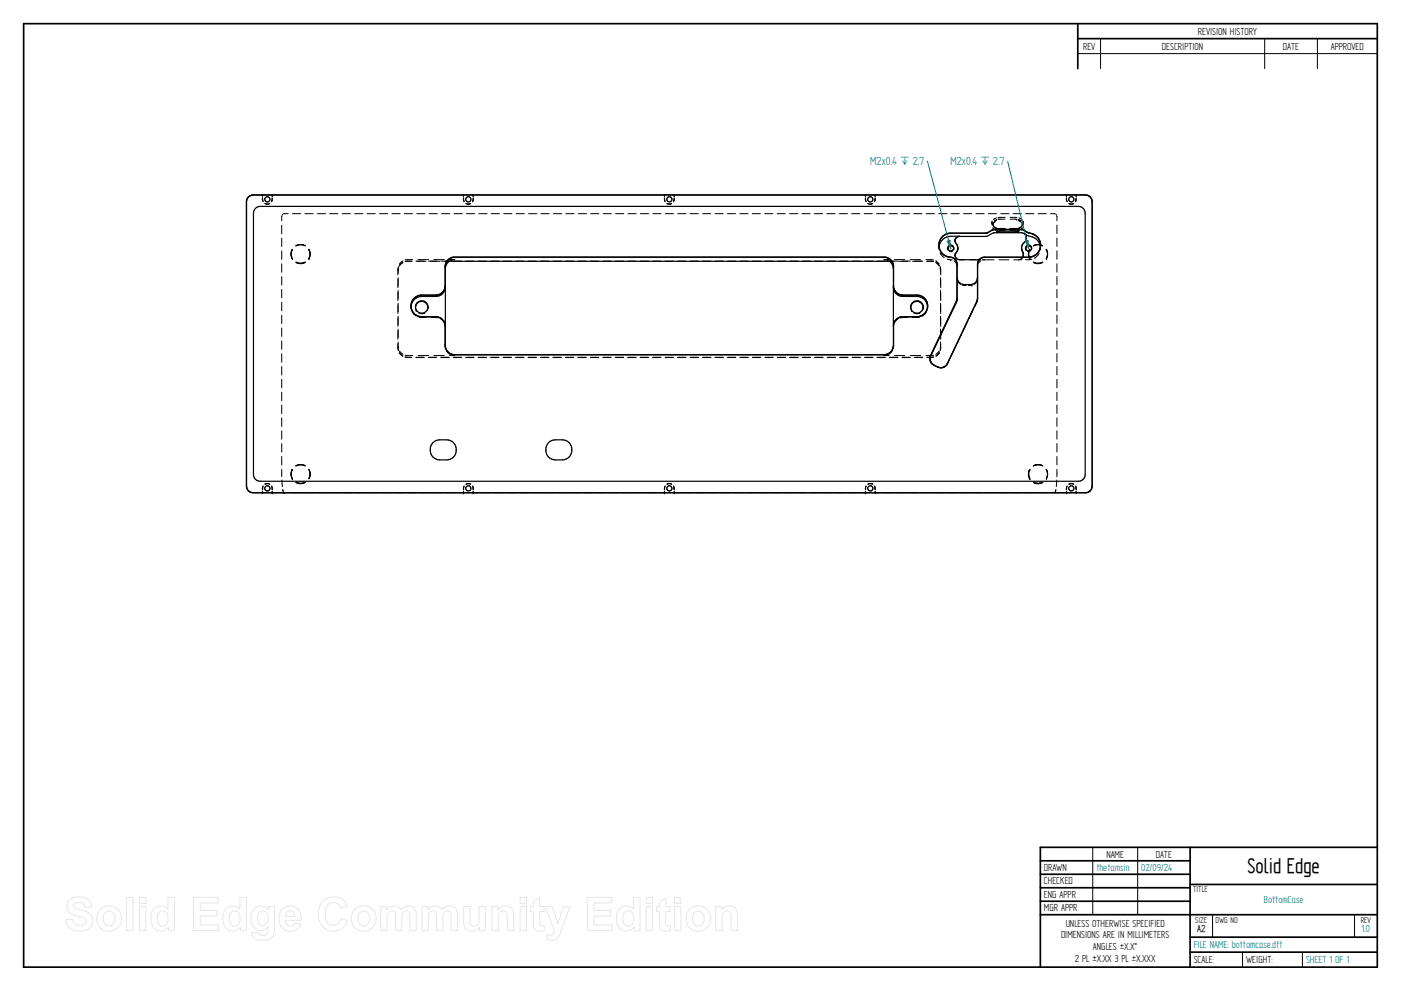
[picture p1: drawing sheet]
<svg xmlns="http://www.w3.org/2000/svg" width="594mm" height="420mm" viewBox="0 0 594 420" stroke-linecap="round" stroke-linejoin="round" font-family="sans-serif">
<g fill="none" stroke="#000" stroke-width=".72">
<path d="M10 10h574v400h-574zM457 10v19.1M457 16.4h127M504.6 359.2v50.8M584 359.2h-142.9v50.8M441.1 365h63.5M441.1 370.7h63.5M441.1 376.4h63.5M504.6 375h79.4M441.1 382.1h63.5M441.1 387.8h142.9M504.6 397.3h79.4"/>
<path d="M504.6 403.7h79.4"/>
</g>
<g fill="none" stroke="#000" stroke-width=".42">
<path d="M466.7 16.4v12.7M536.3 16.4v12.7M558.6 16.4v12.7M457 22.7h127M111.2 83.9l.3 1.6M111.2 82.7v.6M111.2 82.7h.1M111.3 82.6h.1M111.4 83.9l.2 1.6M111.4 82.6v.6M112.3 86.3l.8 .3 1.3-.3M112.4 86.2l.7 .3 1.2-.3"/>
<path d="M115.4 83.9l-.3 1.6M115.4 82.6v.6M115.5 82.7v.6M115.5 83.9l-.3 1.7M115.5 82.7h.1M119.5 95.5v3.6M119.5 91.5v2.1M119.9 90.8l-.3 .4M122.2 90.6l-2 .1M124 90.6h3.5M129.3 90.6h3.5M134.6 90.6h3.4"/>
<path d="M139.8 90.6h3.5M145.1 90.6h3.5M150.4 90.6h3.4M155.7 90.6h3.4M160.9 90.6h3.5M166.2 90.6h3.5M171.4 90.6h3.5M176.7 90.6h3.5M182 90.6h3.5M187.2 90.6h3.5M192.5 90.6h3.5M196.5 84.5l.3 1"/>
<path d="M196.5 82.7h.1M196.6 82.6l-.1 .7M196.6 83.9v.6M196.6 84.5l.2 1M197.6 86.2l.2 .1M197.8 90.6h3.4M199.6 86.2l-.7 .3-1.3-.2M199.6 86.3l-1.3 .3M200.5 85.1l-.2 .4M200.6 83.9l-.1 1.2M200.6 82.6v.6M200.6 82.6h.1"/>
<path d="M200.7 82.7v.6M200.7 83.9l-.1 1.2M200.7 82.7h.1M203.1 90.6h3.4M208.3 90.6h3.5M213.6 90.6h3.5M218.9 90.6h3.4M224.1 90.6h3.5M229.4 90.6h3.5M234.7 90.6h3.5M239.9 90.6h3.5M245.2 90.6h3.5"/>
<path d="M250.5 90.6h3.5M255.8 90.6h3.4M261 90.6h3.5M266.3 90.6h3.5M271.6 90.6h3.4M276.9 90.6h3.4M281.7 84.5l.3 1M281.7 82.7h.1M281.8 84.5l.3 1M281.8 82.6l-.1 .7M281.8 83.9v.6M282.1 90.6h3.5"/>
<path d="M282.8 86.3l.7 .3 1.3-.3M282.8 86.2l.7 .3 1.3-.3M285.8 82.6v.6M285.8 83.9v.6M285.8 85.1l-.2 .5M285.9 83.9l-.4 1.6M285.9 82.7v.6M285.9 82.7h.1M287.4 90.6h3.5M292.6 90.6h3.5M297.9 90.6h3.5M303.2 90.6h3.5"/>
<path d="M308.4 90.6h3.5M313.7 90.6h3.5M319 90.6h3.4M324.3 90.6h3.4M329.5 90.6h3.5M334.8 90.6h3.5M340.1 90.6h3.4M345.3 90.6h3.5M350.6 90.6h3.5M355.9 90.6h3.5M361.1 90.6h3.5M366.4 90.6h3.5"/>
<path d="M366.9 82.7v.6M366.9 83.9l.3 1.6M366.9 82.7h.1M367 82.6h.1M367.1 83.9l.2 1.6M367.1 82.6v.6M368 86.3l.8 .3 1.3-.3M368 86.2l.8 .3 1.2-.3M371 83.9l-.3 1.6M371 82.6v.6M371.1 83.9l-.2 1.7M371.1 82.7v.6"/>
<path d="M371.1 82.7h.1M371.7 90.6h3.5M377 90.6h3.4M382.2 90.6h3.5M387.5 90.6h3.5M392.8 90.6h3.4M398.1 90.6h3.4M403.3 90.6h3.5M408.6 90.6h3.5M413.8 90.6h3.5M419.1 90.6h3.5M420.6 94.5v.1"/>
<path d="M420.6 94.7v.2M420.6 94.9l.2 .6M420.6 94.5l.2 .2M420.6 94.9l.1 .1M420.7 93.7l-.1 .8M421 94.8l.1 .1M421 95.1l.3 .8M421.1 94.9h.1M421.1 96.5v.8l.4 .2M421.1 94.9v.8M421.1 94.8h.1M421.1 94.7h.1"/>
<path d="M421.1 94.8v.1M421.2 94.6l-.1 .1M421.2 94.6h.1M421.2 94.5h.1M421.2 96l.4 .3M421.3 94.4h.1M421.5 96.2l.1 .1M421.5 97l-.4 .2M421.6 96.3l1 .4M421.7 93.8h.1M421.7 96.4l1.1 .5M421.7 93.7h.1"/>
<path d="M421.8 93.7h.1M421.8 93.6h.1M421.9 93.6h.1M422.1 97.5l1 .1M422.6 92.4l-1.3 .7M422.6 97.9v.3M422.6 97.3l.2 .1M422.8 93.2l-.9 .4M422.8 97.1l-.2 .4M422.8 96.9h-.7M423 96.9h-.2M423.1 97.4l.5 .1"/>
<path d="M423.3 92.2h.1M423.4 96.9h2.8h-2.6M423.5 97.1h2.7M423.5 97l-.4 .1M423.6 97.6l2.6 .1M423.8 97h2.4M423.9 97.5h2.3M424.4 90.6h3.5M426.2 92.9l-2.7 .1M426.2 92.2h-2.9M428.3 92.9l2.8 .1M428.3 97h2.4"/>
<path d="M428.4 92.2h2.8M428.4 97.5h2.3M429.6 90.6h3.5M430.9 97l.5 .1M430.9 97.6l-2.5 .1M431.1 97.1h-2.7M431.1 93h.1M431.2 96.9h-2.9h2.6M431.2 96.9h.1M431.5 97.4l-.5 .1M431.5 96.9h.3M431.7 97.1l.3 .4"/>
<path d="M431.8 93.1l.5 .3M431.8 96.9h.6M431.8 93.2h.1M432 97.9v.3M432 97.3l-.2 .1M432 92.4l1.3 .7M432.1 93.3h.1M432.3 93.4h.1M432.4 93.4l.2 .1M432.5 97.5l-1 .1M432.6 93.5h.1M432.6 93.6h.1"/>
<path d="M432.6 93.6l.3 .1M432.7 96.5l-.9 .4M432.7 93.6h.1M432.8 96.4l-.1 .1M432.9 96.4h-.1M432.9 93.7h.1M432.9 96.3l-1 .4M433 97l.4 .2M433 96.2l-.1 .1M433.3 94.3l.1 .6M433.3 96l-.4 .3M433.4 93.1h.1"/>
<path d="M433.4 95.4l-.1 .4M433.4 96.5v.8l-.4 .2M433.4 94.9v.8M433.6 94.8l-.2 .1M433.6 95.1l-.2 .1M433.8 93.8l.2 .7M434 94.5l-.2 .2M434 94.5v.1M434 94.8v.1M434 94.9l-.2 .1M434 94.9l-.3 .6M434.9 90.6h3.5"/>
<path d="M440.2 90.6h3.4M445.5 90.6l2 .1M447.8 90.8l.2 .5M448.1 91.6l.1 2M448.2 95.5v3.6M452.2 82.7v.6M452.2 83.9l.3 1.6M452.2 82.7h.1M452.2 82.6h.1M452.3 83.9l.2 1.6M452.3 82.6v.6M453.3 86.3l.7 .3 1.3-.3"/>
<path d="M453.3 86.2l.7 .3 1.2-.3M456.3 83.9l-.3 1.6 .4-1.6M456.3 82.6v.6M456.3 82.6h.1M456.4 82.7v.6M456.4 82.7h.1M119.5 100.9v3.6M119.5 106.4v3.6M119.5 111.8v3.6M119.5 117.3v3.6M123.8 106.1l-.3 1.6 .5 1.9M123.9 105.8h.1"/>
<path d="M123.9 105.8a4.1 4.1 0 0 0 0 3.8M124 109.7h.1M124 105.7a3.7 3.7 0 0 0-.1 4.1M125.5 111.1l2.2 .5 1.7-.5M127.7 103.7l.8 .1M127.7 103.7h-.9M127.7 103.7l-2.3 .5M128.5 103.8l.9 .4zM129.4 104.3l-.5-.3a3.9 3.9 0 0 0-3.4 .3M129.4 111.2l-.5 .2a4.5 4.5 0 0 1-3.4-.1l.5 .2a4 4 0 0 0 3.5-.2M130.9 105.7l.2 .5a3.7 3.7 0 0 1-.2 3.4M130.9 105.7h.1"/>
<path d="M131 109.6h.1M131 105.7a4.1 4.1 0 0 1 0 3.9M131 105.7h.1M131.1 109.7h.1M131.1 105.7a4.2 4.2 0 0 1 0 4M168.8 114l-.1 2.5M168.8 117.7l-.1 4.3M168.9 113.7l-.1 .3M168.9 113.7v.3M168.9 113l-.2 1.8M170.6 111.4l-1.3 1.3M170.6 111.5l-1.2 1.3"/>
<path d="M170.8 111.3l-.2 .1M170.8 111.3l-.2 .2M170.8 110.6l-1.4 1.5M174.6 110.7l-2.8 .1M174.7 110.8l-2.9 .1M175 110.1l-3.2 .1M176.4 110.7h3.5M176.8 110.8h3.8M177.3 110.1h4.4M181.7 110.7h3.5M182.7 110.8h3.9M183.9 110.1h4.4"/>
<path d="M187 110.7h3.5M188.5 110.8h2M190.6 110.1h2.2M192.2 110.7h3.5M197.5 110.7h3.5M202.8 110.7h3.5M208.1 110.7h3.5M213.4 110.7h3.5M218.7 110.7h3.5M224 110.7h3.5M229.2 110.7h3.5M234.5 110.7h3.5"/>
<path d="M239.8 110.7h3.5M245.1 110.7h3.5M250.4 110.7h3.5M255.7 110.7h3.5M261 110.7h3.4M266.2 110.7h3.5M271.5 110.7h3.5M276.8 110.7h3.5M282.1 110.7h3.5M287.4 110.7h3.5M292.7 110.7h3.5M298 110.7h3.4"/>
<path d="M303.2 110.7h3.5M308.5 110.7h3.5M313.8 110.7h3.5M319.1 110.7h3.5M324.4 110.7h3.5M329.7 110.7h3.5M334.9 110.7h3.5M340.2 110.7h3.5M345.5 110.7h3.5M350.8 110.7h3.5M356.1 110.7h3.5M361.4 110.7h3.5"/>
<path d="M366.7 110.7h3.5M371.9 110.7h3.5M374.8 110.1h2.2M377.1 110.8h1.9M377.2 110.7h3.5M379.3 110.1h4.4M381 110.8h3.9M382.5 110.7h3.5M385.9 110.1h4.4M387 110.8h3.9M387.8 110.7h3.5M392.6 110.1l3.2 .1"/>
<path d="M392.8 110.8l3 .1M393.1 110.7l2.8 .1M396.8 110.6l1.4 1.4M396.8 111.3l1.3 1.2M396.9 111.3l1.3 1.2M398.1 112.5l.1 .2M398.2 104v.3M398.2 104.7v.5M398.2 112.5l.1 .2M398.2 104.5l.1 1.4M398.6 107.2l1.8 2.1M398.6 113l.2 2.8"/>
<path d="M398.6 113.7l.2 1.1M398.8 113.7l.1 2.9M398.8 117.7v3.5M398.9 118.4v3.6M401.7 109.9l1.3 .2M401.9 105.5l.2 .6M401.9 105.5h.1M401.9 105.3v.2M401.9 105.2h.1M403 110.1h.1M403 110.1l.8 .1M403.9 106.5l-1.3 .1"/>
<path d="M404.4 105.5h.1M404.4 105.2l-.1 .7M404.5 110.5l1 1.1M404.9 108.1h.1M404.9 101.9h.1M404.9 108.2l.1 .4M404.9 101.9l.1 .2M405 102.4l.2 .4M405.2 109.2l.7 .7M405.3 103l.3 .5M405.8 112.3l.1 .8M405.8 103.8l.3 .7"/>
<path d="M405.8 103.8h.1M405.9 118l.1 .8M406.1 104.9l.1 .3M406.3 119.5l1.1 1.1M406.4 110.1l2.6 .1M414.1 119.5l-1.1 1.1M414.5 118l-.1 .8M414.6 112.4h.1M414.6 112.4l-.1 .7M415.9 110.1l-4.8 .1M416 110.5l-1.1 1.1M417.5 110.1l-.7 .1"/>
<path d="M421.5 110.2h-4.8M423.6 110.2h4.2M432.3 110.1l-.4 .1 .5-.1M433.2 104.7v.5M433.3 109.6l-.6 .3M433.4 110.1l-3.5 .1M433.5 109.3l-.6 .6M433.6 109.2l-.1 .1M433.7 109l-.2 .3M433.7 103.5l-.3 .8M433.9 108.2h.1M433.9 108.2l-.1 .5"/>
<path d="M434.5 102.6l-.4 .5M434.9 105.5h.1M434.9 105.3v.2M434.9 105.5l.2 .6M434.9 105.2h.1M435.1 101.9l-.3 .5M435.2 101.2l-.1 .3M435.2 101.2h.1M436.4 106.1a3.9 3.9 0 0 0 .3 3.7M436.5 106.1l-.3 2.4 .5 1.1M436.7 105.8h.1M436.7 105.8a4.1 4.1 0 0 0 0 3.8"/>
<path d="M436.7 109.7h.1M436.7 105.7l-.3 .4M436.9 106.5l-1.3 .1M437.4 105.5h.1M437.4 105.2l-.1 .7M437.6 109.9l-2.8 .2M438.2 111.1l2.2 .5 1.8-.5M438.2 111.2l.2 .1a4.6 4.6 0 0 0 3.8 0l-.2 .1a4 4 0 0 1-3.8-.1M438.8 109.3h.1M440.4 103.7h-.9M440.4 103.7l1.7 .5M440.4 103.7l-2.3 .5"/>
<path d="M440.6 107.4l-1.8 1.9M441.1 104.7v1.3M441.2 104v.4M441.2 104.8v.4M442.1 104.3l-.5-.3a3.9 3.9 0 0 0-3.4 .3M443.6 105.7l.3 .5a3.7 3.7 0 0 1-.3 3.4M443.6 105.7h.1M443.7 109.6h.1M443.7 105.7a4 4 0 0 1 .1 4M443.7 105.7h.1M443.8 109.7h.1M444 106.5a3.9 3.9 0 0 1-.3 3.1"/>
<path d="M448.2 100.9v3.6M448.2 106.3v3.6M448.2 111.8v3.6M448.2 117.2v3.6M119.5 122.7v3.6M119.5 128.2v3.6M119.5 133.6v3.6M119.5 139.1v3.6M168.8 123.1l-.1 4.4M168.8 128.6l-.1 4.3M168.8 134.1l-.1 4.3M168.8 139.5l-.1 4.3"/>
<path d="M174.3 129.7l.1 1.3M174.3 130v.2M174.8 132.2l1.6 1.7M176.2 130.3l.3 1.4M176.2 130.2h.1M176.5 131.7h.1M177.6 134.5l3.2 .1M180.2 132.6l-1 .4-1.7-.3M181.5 130.4h.1M181.5 130.2l-.4 1.4M182.8 134.6l3 .1M186.8 135.2l1.4 1.4"/>
<path d="M188.7 137.6l.1 1M379 137.6l-.2 1M380.8 135.2l-1.4 1.4M384.8 134.6l-3 .2M386.2 130.3l.3 1.4M386.2 130.2h.1M386.5 131.7h.1M389.9 134.5l-3.1 .1M390.2 132.6l-1 .4-1.6-.3M391.4 130.4h.1M391.4 130.2l-.2 1.4M392.7 132.4l-1.6 1.6"/>
<path d="M393.3 130l-.2 1.3M393.3 129.7v.2M398.8 123.1v3.6M398.8 128.6v3.6M398.8 134v3.6M398.8 139.5v3.6M398.9 123.9v3.6M398.9 129.4v3.6M398.9 134.8v3.6M408.1 120.9l1.6 .1M410 136.9l-1.6 3.4M412.2 120.9l-1.5 .1"/>
<path d="M412.2 120.9h.1M412.5 131.7l-1.6 3.4M414.2 128.1l-.8 1.8M414.4 127.4l-.1 .4M414.5 126.4v.2M414.5 126.8l-.1 .3M448.2 122.7v3.6M448.2 128.1v3.6M448.2 133.6v3.6M448.2 139v3.6M119.5 144.5v3.6M119.5 149.9v3.6"/>
<path d="M119.5 155.4v3.6M168.7 147.5l.2 1M168.8 145l-.1 2.5M168.8 146.8l.2 1M168.8 147.5l.2 1M169.3 149.5l1.5 1.5M169.4 148.8l1.5 1.4M169.4 149.5l1.5 1.4M171.8 151.4l2.7 .2M171.8 150.6l3.2 .1M171.8 151.3l2.8 .2M176.4 151.6h3.4"/>
<path d="M176.4 151.5h3.5M177.3 150.7h4.4M181.6 151.6h3.5M181.7 151.5h3.5M184 150.7h4.4M186.9 151.6h3.5M187 151.5h3.5M188.8 146.6l.2 1.2M188.8 146.3v.1M189.4 148.8l1.4 1.4M191.8 150.6l1 .1h-2.1M192.2 151.6h3.5"/>
<path d="M192.2 151.5h3.5M197.5 151.6h3.4M197.5 151.5h3.5M202.8 151.6h3.4M202.8 151.5h3.5M208.1 151.6h3.4M208.1 151.5h3.5M213.4 151.6h3.4M213.4 151.5h3.5M218.6 151.6h3.5M218.7 151.5h3.5M223.9 151.6h3.5"/>
<path d="M224 151.5h3.5M229.2 151.6h3.5M229.2 151.5h3.5M234.5 151.6h3.4M234.5 151.5h3.5M239.8 151.6h3.4M239.8 151.5h3.5M245.1 151.6h3.4M245.1 151.5h3.5M250.4 151.6h3.4M250.4 151.5h3.5M255.6 151.6h3.5"/>
<path d="M255.7 151.5h3.5M260.9 151.6h3.5M261 151.5h3.4M266.2 151.6h3.5M266.2 151.5h3.5M271.5 151.6h3.4M271.5 151.5h3.5M276.8 151.6h3.4M276.8 151.5h3.5M282.1 151.6h3.4M282.1 151.5h3.5M287.4 151.6h3.4"/>
<path d="M287.4 151.5h3.5M292.6 151.6h3.5M292.7 151.5h3.5M297.9 151.6h3.5M298 151.5h3.4M303.2 151.6h3.5M303.2 151.5h3.5M308.5 151.6h3.4M308.5 151.5h3.5M313.8 151.6h3.4M313.8 151.5h3.5M319.1 151.6h3.4"/>
<path d="M319.1 151.5h3.5M324.4 151.6h3.4M324.4 151.5h3.5M329.6 151.6h3.5M329.7 151.5h3.5M334.9 151.6h3.5M334.9 151.5h3.5M340.2 151.6h3.5M340.2 151.5h3.5M345.5 151.6h3.4M345.5 151.5h3.5M350.8 151.6h3.4"/>
<path d="M350.8 151.5h3.5M356.1 151.6h3.4M356.1 151.5h3.5M361.4 151.6h3.4M361.4 151.5h3.5M366.6 151.6h3.5M366.7 151.5h3.5M371.9 151.6h3.5M371.9 151.5h3.5M375.8 150.6l-1 .1h2.3M377.2 151.6h3.5M377.2 151.5h3.5"/>
<path d="M378.2 148.8l-1.4 1.4M378.8 146.3v.2M378.8 146.7v.1M378.8 146.8l-.1 1M379.3 150.7h4.4M382.5 151.6h3.4M382.5 151.5h3.5M386 150.7h4.4M387.8 151.6h3.4M387.8 151.5h3.5M394.4 152.1l.1 .6M394.6 153.2l.6 1"/>
<path d="M395.6 154.6l1 .5M395.8 151.4l-2.7 .2M395.9 151.3l-2.8 .2M395.9 150.6l-3.3 .1M397.2 155.4l1.2 .4M398.3 149.5l-1.4 1.5M398.3 148.8l-1.5 1.4M398.3 149.6l-1.2 1.3M398.7 147.6v.2M398.8 144.9v2.1M398.8 147.3v.2M398.8 146.8l-.1 1.7"/>
<path d="M398.9 145.8l-.1 2.7M398.9 140.3v3.6M400.6 155.4l-1.4 .5M402.5 152.5l-1.2 2.4M405 147.3l-1.6 3.4M407.5 142.1l-1.6 3.4M448.2 144.5v3.6M448.2 149.9v3.6M448.2 155.4v3.6M119.5 160.9v3.6M119.5 166.3v3.6M119.5 171.7v3.6"/>
<path d="M119.5 177.2v3.6M448.2 160.8v3.6M448.2 166.2v3.6M448.2 171.7v3.6M448.2 177.2v3.6M119.5 199v3.1M119.5 182.7v3.5M119.5 188.1v3.6M119.5 193.5v3.6M123.6 199.7a3.9 3.9 0 0 0 .3 3.4M123.9 199.1h.1M123.9 199h.1"/>
<path d="M123.9 199l-.3 .8 .3-.7M125.7 197.4l-.2 .2M125.7 197.4l-.2 .1M126.4 197.1l-1 .4M126.4 197.1l-.7 .3M128.1 197.1l-2.4 .3M128.1 197l.8 .2M128.1 197l-1.7 .1M128.9 197.3l.5 .3M128.9 197.2l.5 .3M130.9 199.1l.2 .3M130.9 199l.3 .4"/>
<path d="M131.1 199.4l.4 1.6M131.1 199.4l.5 1.6M436.6 199.1l-.2 .3a3.9 3.9 0 0 0 .3 3.7M436.7 199h.1M436.7 199.1h.1M436.7 199a4.1 4.1 0 0 0-.3 3.2M436.7 199.1l-.3 .7M438.4 197.4l-.2 .2M440.8 197l-2.4 .4M440.8 197.1l-2.4 .3M440.8 197l.8 .2M441.6 197.2l.4 .2a4.1 4.1 0 0 0-3.8 .1l.2-.1"/>
<path d="M441.6 197.3l.5 .3M443.6 199l.3 .4M443.6 199.1l.3 .3M443.7 199h.1M443.8 199.1a4.2 4.2 0 0 1 0 3.9M443.9 199.4l.3 1.6M448.2 199v3.1M448.2 182.6v3.6M448.2 188v3.6M448.2 193.5v3.6M111.2 208.3v.6M111.2 208.9h.1"/>
<path d="M111.3 208.9h.1M111.4 208.4v.6M111.5 206l-.3 1.6M111.6 206.1l-.2 1.6M112.3 205.2l1.4-.2 .7 .3M114.3 205.3l-1.2-.2-.7 .3M115.1 206.1l.3 1.5M115.2 206.1l.3 1.6M115.4 208.3v.7M115.4 209h.1M115.5 208.9h1.6M115.5 208.9h.1"/>
<path d="M115.5 208.3v.6M118.7 208.9h1.6M119.5 203.5l.2 2.7M119.9 207.6h.1M119.9 207.6l.4 1.3M120.3 208.9h.1M120.5 208.9h1.8M120.5 208.9h.1M123.5 200.5l.1 1.7M123.5 201.3l.1 .8M123.5 201h.1M123.6 202.1l.3 .8"/>
<path d="M124 203h.1M124 202.9h.1M124.1 208.9h3.6M125.5 204.5l.1 .2a4 4 0 0 0 3.9-.1M125.5 204.4l.9 .4M125.7 204.6l.7 .3M126.4 204.9h1.7l1.3-.5a3.7 3.7 0 0 1-3 .5zM129.6 208.9h3.5M131.1 202.5l-.2 .4M131.4 200.2l.1 .8M131.5 201l-.5 2M131.5 201l-.4 1.6"/>
<path d="M131.5 201h.1M135 208.9h3.6M140.4 208.9h3.6M145.8 208.9h3.6M151.3 208.9h3.5M156.7 208.9h3.6M162.1 208.9h3.6M167.6 208.9h3.5M173 208.9h3.6M178.4 208.9h3.6M183.8 208.9h3.6M189.3 208.9h3.6"/>
<path d="M194.7 208.9h1.8M196.5 208.3l.1 .7M196.6 207.1v.6M196.6 209h.1M196.8 206l-.2 1.1M196.8 206.1l-.2 1M197.6 205.2l1.3-.2 .7 .3M199.6 205.3l-1.3-.2-.7 .3M200.3 206.1l.2 .4M200.5 206.5l.1 .6M200.6 207.1v.5M200.6 208.3v.7"/>
<path d="M200.6 206.5l.1 .6M200.6 209h.1M200.6 207.1h.1M200.7 208.9h.1M200.7 208.3v.6h1.8M200.7 207.1v.6M204.3 208.9h3.6M209.8 208.9h3.5M215.1 208.9h3.6M220.6 208.9h3.5M225.9 208.9h3.6M231.3 208.9h3.6"/>
<path d="M236.8 208.9h3.5M242.1 208.9h3.6M247.6 208.9h3.5M252.9 208.9h3.6M258.4 208.9h3.5M263.8 208.9h3.5M269.1 208.9h3.6M274.6 208.9h3.5M279.9 208.9h1.8M281.7 208.3l.1 .7M281.8 207.1v.6M281.8 209h.1"/>
<path d="M282 206l-.2 1.1M282.1 206.1l-.3 1M282.8 205.2l1.3-.2 .8 .3M284.8 205.3l-1.3-.2-.7 .3M285.5 206.1l.3 1M285.7 206.1l.2 1M285.8 207.1v.5M285.8 208.3v.7M285.8 209h.1M285.8 207.1h.1M285.9 208.9h.1M285.9 208.3v.6h1.8"/>
<path d="M285.9 207.1v.6M289.6 208.9h3.5M295 208.9h3.5M300.3 208.9h3.6M305.8 208.9h3.5M311.2 208.9h3.5M316.6 208.9h3.5M322 208.9h3.5M327.4 208.9h3.6M332.8 208.9h3.5M338.2 208.9h3.6M343.6 208.9h3.5"/>
<path d="M349 208.9h3.5M354.4 208.9h3.6M359.8 208.9h3.5M366.9 208.3v.6h-1.7M366.9 207.1v.5M367 208.9h.1M367.1 207.1v.6M367.1 208.4v.6M367.1 209h.1M367.1 207.1h-.2M367.2 206l-.3 1.1M367.3 206.1l-.2 1"/>
<path d="M368 205.2l1.4-.2 .7 .3M370 205.3l-1.2-.2-.8 .3M370.7 206.1l.3 1M370.9 206.1l.2 1M371 207.1v.5M371 208.3v.7M371 207.1h.1M371.1 208.9h.1M371.1 208.3v.6h1.9M371.1 207.1v.6M374.8 208.9h3.6M380.2 208.9h3.6"/>
<path d="M385.7 208.9h3.5M391.1 208.9h3.6M396.5 208.9h3.6M401.9 208.9h3.6M407.4 208.9h3.6M412.8 208.9h3.6M418.2 208.9h3.6M423.7 208.9h3.6M429.1 208.9h3.6M434.5 208.9h3.6M436.2 201h.1M436.2 201.3l.2 .8"/>
<path d="M436.4 202.1l.3 .8M436.7 202.9h.1M436.7 203h.1M438.2 204.4l1 .5M438.4 204.5l.8 .3M439.2 204.9h1.6l1.4-.5a3.7 3.7 0 0 1-3 .5zM440 208.9h3.6M442.2 204.6l-.2 .1a4 4 0 0 1-3.8-.1M443.8 203h.1M444.2 201h.1M444.2 201l-.6 1.9 .3-.4M444.2 201l-.1 .8"/>
<path d="M445.4 208.9h1.8M447.7 207.6l-.4 1.3h1.6M447.7 207.6h.1M448.1 203.5l-.2 2.7M452.2 208.3v.6h-1.6M452.3 208.4v.6M452.3 209h.1M452.5 206l-.3 1.6M452.5 206.1l-.2 1.6M453.3 205.2l1.3-.2 .7 .3M455.2 205.3l-1.2-.2-.7 .3M456.3 207.6l-.3-1.5 .4 1.6"/>
<path d="M456.3 208.3v.7M456.3 208.9h.1M456.4 208.3v.6M456.4 208.9h.1M463.4 359.2v28.6M482.4 359.2v28.6M514.2 387.9v9.4M574.4 387.9v9.4M526.9 403.7v6.3M552.3 403.7v6.3"/>
</g>
<g fill="none" stroke="#000" stroke-width=".51">
<path d="M108.3 88.3l1.3-.7 .8-.1h346.9a2.89 2.89 0 0 1 2.9 2.9v110.8a2.89 2.89 0 0 1-2.9 2.8h-346.9a2.89 2.89 0 0 1-2.9-2.8v-110.8zM418.2 98.8h-15a5.2 5.2 0 0 0-5.1 5.4 5.2 5.2 0 0 0 5.5 4.9l1.7 1.3 .5 1.6M418.5 98.8l-15.3 .1a5.1 5.1 0 0 0-5 5.4 5.1 5.1 0 0 0 5.5 4.8 3 3 0 0 1 2.2 2.9M418.9 98.6l-.4 .2M418.9 98.6h.1M419 98.6l-.5 .2M432 98.3h-9.4M432 98.2h-9.4M434.5 97.8l-1.3-.4h-11.5l-2.7 1.2M434.5 97.8l1.6 1a5.2 5.2 0 0 1 4.7 3.2 5.2 5.2 0 0 1-1.2 5.7M434.5 97.7l1.2 .8a5.7 5.7 0 0 1 5.6 5.9 5.4 5.4 0 0 1-1.6 3.3M434.5 97.7l-1.3-.5h-11.5l-2.8 1.4"/>
<path d="M434.5 97.7v.1M434.8 99.5l.3 .6M434.8 99.5l-1.6-.8h-11.5l-3.7 1.5-11.6 .1M434.8 99.5l-.3-.4 1.6 .9a5.3 5.3 0 0 1 5 4.7M462.7 84.1l.4 1.4v120.6M462.7 84.1a2.81 2.81 0 0 0-2.4-1.4h-352.9a2.82 2.82 0 0 0-2.8 2.8v120.6l.3 1.4M462.8 84.1l.4 1.4v120.6l-.9 2M462.8 84.1a3 3 0 0 0-2.5-1.5h-352.9a2.89 2.89 0 0 0-2.9 2.9v120.6a2.72 2.72 0 0 0 2.1 2.7M188.7 113.1h.1M188.7 113.1l-.1 8.8a4 4 0 0 1-3.8 3.2h-6a4.6 4.6 0 0 0-4.6 4.6 4.6 4.6 0 0 0 4.6 4.7M188.7 113.1a4.1 4.1 0 0 1 4.1-4.1h182a4.1 4.1 0 0 1 4.1 4.1v8.4l.9 2.2a3.9 3.9 0 0 0 3 1.4h6a4.6 4.6 0 0 1 4.6 4.6 4.6 4.6 0 0 1-4.6 4.7M188.8 113.1v33.2"/>
<path d="M188.8 113.1a4 4 0 0 1 4-4h182a4 4 0 0 1 4 4M190.5 110.8h186.6M192.8 110.1a3.9 3.9 0 0 0-4 3.9M374.8 110.1l2.3 .6M377.1 110.7l1.1 1.1 .6 2.2M378.8 113.1v33.2M378.8 113.1h.1M404.4 105.3a1.24 1.24 0 0 0-1.2-1.1 1.24 1.24 0 0 0-1.3 1.1M404.9 108.1a2.03 2.03 0 0 0 2 2h8.3M405.4 107.2l-.5 1M405.4 107.1l-.5 1M405.8 112v14.8l-.3 .9"/>
<path d="M405.8 112h.1M405.8 100.5l-.4 .4M405.8 106.6l-.4 .6M405.8 100.5a1.87 1.87 0 0 0 0 3.3 3.1 3.1 0 0 1 0 2.8M405.9 112v14.9M406.4 100.2h.5a9.5 9.5 0 0 0-6.3 .7l-1.4 1.2-1 2.4M406.4 100.3l-.6 .2M414.5 112v14.4M414.5 117.7l-.1 .6a2.96 2.96 0 0 1-2.9 2.3 5.2 5.2 0 0 1-5-1.1l-.6-1.8M414.5 112h.1M414.6 112v14.8l-.3 1M415.1 110.2l-.6 1.8"/>
<path d="M433.2 105.2l.4 1.6M433.6 106.8l.3 .5M433.6 106.7l.3 1.1M433.9 107.7l-.2 1.3M435.1 100.1l.1 .6M435.1 100.1l.1 .5a2.49 2.49 0 0 1-1.4 2.7 3.1 3.1 0 0 0-.2 3.4M437.4 105.3a1.27 1.27 0 0 0-1.2-1.1 1.27 1.27 0 0 0-1.3 1.1M438 108.6l-1.8 .4h-18.7l-1.3 .3-1.1 .9M438.1 108.7l-1.9 .4h-19a2.97 2.97 0 0 0-2.6 2.9M439.6 107.7l-1.6 .9M439.7 107.7l-1.6 1M176.2 130.3a2.65 2.65 0 0 1 2.6-2.5 2.65 2.65 0 0 1 2.7 2.5"/>
<path d="M178.8 134.4h6a3.8 3.8 0 0 1 3.9 3.9M178.8 134.3h6.8l1.5 .7M187.3 135.3l.8 .8 .6 1.8v8.4M188.7 121.2a3.9 3.9 0 0 1-3.9 4.5h-6a4.5 4.5 0 0 0-4.5 4.1M188.8 122l-.6 1.4-1.9 1.5-1.5 .3h-6a4.6 4.6 0 0 0-4.5 4.5 4.6 4.6 0 0 0 4.5 4.6M378.8 138.3h.1M378.8 121.2a4 4 0 0 0 4 4.5h6a4.5 4.5 0 0 1 4.5 4.5M378.8 121.2h.1M378.9 122l.6 1.4 1.8 1.5 1.5 .3h6a4.6 4.6 0 0 1 4.5 4.5 4.6 4.6 0 0 1-4.5 4.6M386.2 130.3a2.65 2.65 0 0 1 2.6-2.5 2.65 2.65 0 0 1 2.6 2.5M388.8 134.4h-6a3.9 3.9 0 0 0-3.9 3.9v8M388.8 134.3h-6a4 4 0 0 0-4 4"/>
<path d="M405.5 127.7l.1 .1M405.5 127.7l-10.9 23M405.6 127.8l-10.9 23M405.8 126.4l-.2 1.8-10.9 22.7M405.8 127.1l-.2 .7M414.2 127.8l-12.5 26.3M414.2 127.8h.1M414.3 127.8l-12.5 26.4M414.5 126.4l-.3 1.4M414.5 126.4h.1M188.7 146.3a4.1 4.1 0 0 0 4.1 4.2h182.4l1.2-.3M188.7 146.3h.1"/>
<path d="M188.8 146.3a4 4 0 0 0 4 4.1h182l1.5-.3M378.8 146.3h.1M378.8 146.3l-.6 2.3-1.9 1.5M378.9 146.3l-.1 .9a4 4 0 0 1-2.4 3M394.5 151.4l.2 2a4.4 4.4 0 0 0 3 2.2M394.6 150.7l.1 .1M394.6 150.7a3.1 3.1 0 0 0 1.5 4.2l1.6 .8M394.7 150.8l-.3 1.4M401.7 154.1l.1 .1M401.7 154.1l-.9 1.1-1.1 .6-2-.2M401.8 154.2l-1.2 1.3a2.96 2.96 0 0 1-2.9 .2M183.6 187.6l.6-.4a7.9 7.9 0 0 1 6-.6 4.3 4.3 0 0 1 3.2 4.5 4.3 4.3 0 0 1-3.9 3.9 6.5 6.5 0 0 1-5.9-1.2 4.6 4.6 0 0 1 0-6.2z"/>
<path d="M232.6 187.6l.6-.4a7.9 7.9 0 0 1 6-.6 4.3 4.3 0 0 1 3.3 4.5 4.3 4.3 0 0 1-4 3.9 6.6 6.6 0 0 1-5.9-1.2 4.7 4.7 0 0 1 0-6.2zM105.3 208.1l1.3 .8M106.6 208.9h354.4M461 208.8h-354.4M462.3 208.1l-1.3 .7M462.3 208.1l-1.3 .8M463.1 206.8l-.8 1.3"/>
<circle cx="113.4" cy="84.5" r="1.09"/>
<circle cx="198.6" cy="84.5" r="1.09"/>
<circle cx="283.8" cy="84.5" r="1.1"/>
<circle cx="369.1" cy="84.5" r="1.1"/>
<circle cx="454.3" cy="84.5" r="1.09"/>
<circle cx="403.2" cy="105.1" r="1.24"/>
<circle cx="436.2" cy="105.1" r="1.25"/>
<circle cx="178.8" cy="130.2" r="2.64"/>
<circle cx="388.8" cy="130.2" r="2.65"/>
<circle cx="113.4" cy="207.1" r="1.09"/>
<circle cx="198.6" cy="207.1" r="1.09"/>
<circle cx="283.8" cy="207" r="1.1"/>
<circle cx="369.1" cy="207" r="1.1"/>
<circle cx="454.3" cy="207.1" r="1.09"/>
</g>
<g fill="#000">
<circle cx="422.6" cy="98.3" r=".25"/>
<circle cx="432" cy="98.2" r=".25"/>
<circle cx="406.2" cy="105.2" r=".25"/>
<circle cx="433.2" cy="105.2" r=".25"/>
</g>
<path d="M393.3 68.4l9.9 37.1" fill="none" stroke="#008080" stroke-width=".42"/>
<path d="M401.7 102.2l1.1-.3 .4 3.6z" fill="#008080"/>
<path d="M427.3 68.3l8.9 37.2M401.7 102.2l1.1-.3 .4 3.6z" fill="none" stroke="#008080" stroke-width=".42"/>
<path d="M434.8 102.2l1.1-.3 .3 3.6z" fill="#008080"/>
<path d="M434.8 102.2l1.1-.3 .3 3.6z" fill="none" stroke="#008080" stroke-width=".42"/>
<g fill="none" stroke="#e6e6e6" stroke-width=".42">
<path d="M29.5 381.5a6.7 6.7 0 0 1 8.7 .7l.7 2.3-2.8 .1a2.68 2.68 0 0 0-2.3-2 2.68 2.68 0 0 0-2.7 1.4 2.34 2.34 0 0 0 2.4 1.6l1.3 .3a4.4 4.4 0 0 1 4.2 2.9 4.4 4.4 0 0 1-1.4 5 6.9 6.9 0 0 1-9-1.5l-.7-2.3 2.7-.3a3 3 0 0 0 2.7 2.7 3 3 0 0 0 3.2-2 2.74 2.74 0 0 0-3-1.9 5 5 0 0 1-5.1-4.3l.4-1.7zM44.8 386.8a2.65 2.65 0 0 1 3.2 .1 2.65 2.65 0 0 1 .8 3.1 2.53 2.53 0 0 1-2.8 2.6 2.53 2.53 0 0 1-2.2-3.2l.3-1.5zM53.7 380.5h2.7v14h-2.7zM59.1 380.5h2.7v2.5h-2.7zM59.1 384.3h2.7v10.2h-2.7zM65.1 385.4a4.1 4.1 0 0 1 6.1 .1v-5h2.7v14h-2.4v-1.5a4.1 4.1 0 0 1-4.9 1.5 4.1 4.1 0 0 1-2.6-4.4 6.2 6.2 0 0 1 1.1-4.7zM67.6 386.7a2.27 2.27 0 0 1 2.6-.2 2.27 2.27 0 0 1 1.1 2.3 2.77 2.77 0 0 1-2.8 3.8 3.9 3.9 0 0 1-.9-5.9zM82.1 380.5h10.4v2.4h-7.6v3.1h7.1v2.4h-7.1v3.8h7.8v2.3h-10.6zM95.7 385.4a4.1 4.1 0 0 1 6.1 .1v-5h2.7v14h-2.5v-1.5a4.1 4.1 0 0 1-4.9 1.5 4.1 4.1 0 0 1-2.6-4.4 6.2 6.2 0 0 1 1.2-4.7zM98.1 386.7a2.27 2.27 0 0 1 2.6-.2 2.27 2.27 0 0 1 1.1 2.3 2.77 2.77 0 0 1-2.7 3.8 3.9 3.9 0 0 1-1-5.9zM108.1 385a4 4 0 0 1 5.8 .7v-1.4h2.5v9.2a4.2 4.2 0 0 1-4.9 5.2 3.8 3.8 0 0 1-4.7-3.2v-.3l3.1 .4a2.07 2.07 0 0 0 3.5 .3l.3-3a4 4 0 0 1-4.7 1.3 4 4 0 0 1-2.5-4.2 5.8 5.8 0 0 1 1.6-5zM110.1 386.7a2.38 2.38 0 0 1 2.8 0 2.38 2.38 0 0 1 .8 2.6 2.39 2.39 0 0 1-2.3 3.1 2.39 2.39 0 0 1-2.2-3.2l.2-1.5z"/>
<path d="M119.6 385.5a4.7 4.7 0 0 1 5.5-1 4.7 4.7 0 0 1 2.7 4.8v.9h-6.7a2.01 2.01 0 0 0 1.3 2.4 2.01 2.01 0 0 0 2.5-1.3l2.7 .5a4.9 4.9 0 0 1-6 2.8 4.9 4.9 0 0 1-3.3-5.8l.4-1.8zM121.7 386.8a2.03 2.03 0 0 1 2.3-.4 2.03 2.03 0 0 1 1.1 2.1h-4zM136.8 382.2a6.2 6.2 0 0 1 10.4 2.1l-2.8 .7a3.3 3.3 0 0 0-4-2.3 3.3 3.3 0 0 0-2.5 3.9 5.1 5.1 0 0 0 2.1 5.5 3.2 3.2 0 0 0 4.5-2.7l2.8 .8a6.3 6.3 0 0 1-7.4 4.5 6.3 6.3 0 0 1-4.9-7.1 7.7 7.7 0 0 1 1.8-5.4zM152.8 386.8a2.65 2.65 0 0 1 3.1 .1 2.65 2.65 0 0 1 .8 3.1 2.53 2.53 0 0 1-2.8 2.6 2.53 2.53 0 0 1-2.1-3.2l.2-1.5zM161.5 384.3h2.5v1.4a3.6 3.6 0 0 1 6 0 3.5 3.5 0 0 1 4.2-1.5 3.5 3.5 0 0 1 2.3 3.8v6.5h-2.7v-5.8a1.86 1.86 0 0 0-1.5-2.5 2.28 2.28 0 0 0-2 2.9v5.4h-2.7v-6.1a1.74 1.74 0 0 0-1.5-2.2 1.74 1.74 0 0 0-1.9 1.9v6.4h-2.7zM178.9 384.3h2.5v1.4a3.6 3.6 0 0 1 6.1 0 3.5 3.5 0 0 1 4.2-1.5 3.5 3.5 0 0 1 2.3 3.8v6.5h-2.7v-5.8a1.86 1.86 0 0 0-1.5-2.5 2.28 2.28 0 0 0-2 2.9v5.4h-2.7v-6.1a1.74 1.74 0 0 0-1.5-2.2 1.74 1.74 0 0 0-1.9 1.9l-.1 6.4h-2.7zM196.6 384.3h2.7v4.7a3.4 3.4 0 0 0 .9 3.5 2.2 2.2 0 0 0 2.9-2.6v-5.6h2.7v10.2h-2.5v-1.5a3.6 3.6 0 0 1-4.3 1.7 3.6 3.6 0 0 1-2.4-3.9zM208.6 384.3h2.5v1.5a3.6 3.6 0 0 1 4.3-1.7 3.6 3.6 0 0 1 2.4 4.1v6.3h-2.7v-5.2a2.28 2.28 0 0 0-1.7-3.1 2.36 2.36 0 0 0-2.1 3v5.3h-2.7zM220.5 380.5h2.8v2.5h-2.8zM220.5 384.3h2.8v10.2h-2.8zM226.1 382.3l2.7-1.6v3.6h1.9v2.2h-1.9v4.1a1.41 1.41 0 0 0 .6 1.9l1.3-.2 .2 2.1a3 3 0 0 1-4.7-1.5l-.1-6.4h-1.2v-2.2h1.2zM231.3 384.3h2.8l2.5 7.3 2.3-7.3h2.9l-4.3 11.6a3.9 3.9 0 0 1-5.3 2.6l-.2-2.1a2.17 2.17 0 0 0 3.1-1.8z"/>
<path d="M249 380.5h10.4v2.4h-7.6v3.1h7.1v2.4h-7.1v3.8h7.9v2.3h-10.7zM262.6 385.4a4.1 4.1 0 0 1 6.1 .1v-5h2.7v14h-2.5v-1.5a4.1 4.1 0 0 1-4.9 1.5 4.1 4.1 0 0 1-2.6-4.4 6.2 6.2 0 0 1 1.2-4.7zM265.1 386.7a2.27 2.27 0 0 1 2.5-.2 2.27 2.27 0 0 1 1.1 2.3 2.77 2.77 0 0 1-2.7 3.8 3.9 3.9 0 0 1-.9-5.9zM274 380.5h2.7v2.5h-2.7zM274 384.3h2.7v10.2h-2.7zM279.6 382.3l2.7-1.6v3.6h1.9v2.2h-1.9v4.1a1.41 1.41 0 0 0 .6 1.9l1.3-.2 .2 2.1a3 3 0 0 1-4.7-1.5l-.1-6.4h-1.2v-2.2h1.2zM286 380.5h2.7v2.5h-2.7zM286 384.3h2.7v10.2h-2.7zM294.6 386.8a2.65 2.65 0 0 1 3.2 .1 2.65 2.65 0 0 1 .8 3.1 2.53 2.53 0 0 1-2.8 2.6 2.53 2.53 0 0 1-2.2-3.2l.3-1.5zM303.5 384.3h2.5v1.5a3.6 3.6 0 0 1 4.3-1.7 3.6 3.6 0 0 1 2.4 4.1v6.3h-2.7v-5.2a2.28 2.28 0 0 0-1.7-3.1 2.36 2.36 0 0 0-2.1 3v5.3h-2.7z"/>
<circle cx="46.4" cy="389.4" r="5.3"/>
<circle cx="154.4" cy="389.4" r="5.3"/>
<circle cx="296.2" cy="389.4" r="5.3"/>
</g>
<text font-size="10.1" x="529" y="370.2">Solid Edge</text>
<g font-size="5.6" fill="#008080">
<text x="369" y="70.1">M2x0.4 ` 2.7</text>
<text x="403" y="70.1">M2x0.4 ` 2.7</text>
</g>
<g font-size="4.9">
<text x="507.9" y="14.7">REVISION HISTORY</text>
<text x="459.3" y="21">REV</text>
<text x="492.7" y="21">DESCRIPTION</text>
<text x="544" y="21">DATE</text>
<text x="564.3" y="21">APPROVED</text>
<text x="469.1" y="363.6">NAME</text>
<text x="490.1" y="363.6">DATE</text>
<text x="442.7" y="369.3">DRAWN</text>
<text x="442.7" y="375">CHECKED</text>
<text x="442.7" y="380.7">ENG APPR</text>
<text x="442.7" y="386.4">MGR APPR</text>
<text x="451.9" y="392.9">UNLESS OTHERWISE SPECIFIED</text>
<text x="449.9" y="397.9">DIMENSIONS ARE IN MILLIMETERS</text>
<text x="455.7" y="407.8">2 PL ±X.XX 3 PL ±X.XXX</text>
<text x="463.5" y="402.9">ANGLES ±X.X°</text>
<text x="506.2" y="408.3">SCALE:</text>
<text x="528.4" y="408.3">WEIGHT:</text>
</g>
<g font-size="4.9" fill="#008080">
<text x="464.9" y="369.3">thetamsin</text>
<text x="483.9" y="369.3">02/09/24</text>
<text x="535.9" y="382.9">BottomCase</text>
<text x="577.4" y="395.4">1.0</text>
<text x="506.2" y="402">FILE NAME: bottomcase.dft</text>
<text x="553.8" y="408.4">SHEET 1 OF 1</text>
</g>
<text font-size="4.8" x="507.7" y="395.3">A2</text>
<g font-size="4.1">
<text x="505.9" y="378.3">TITLE</text>
<text x="506.9" y="391.1">SIZE</text>
<text x="515.4" y="391.1">DWG NO</text>
<text x="577" y="391.1">REV</text>
</g>
</svg>
